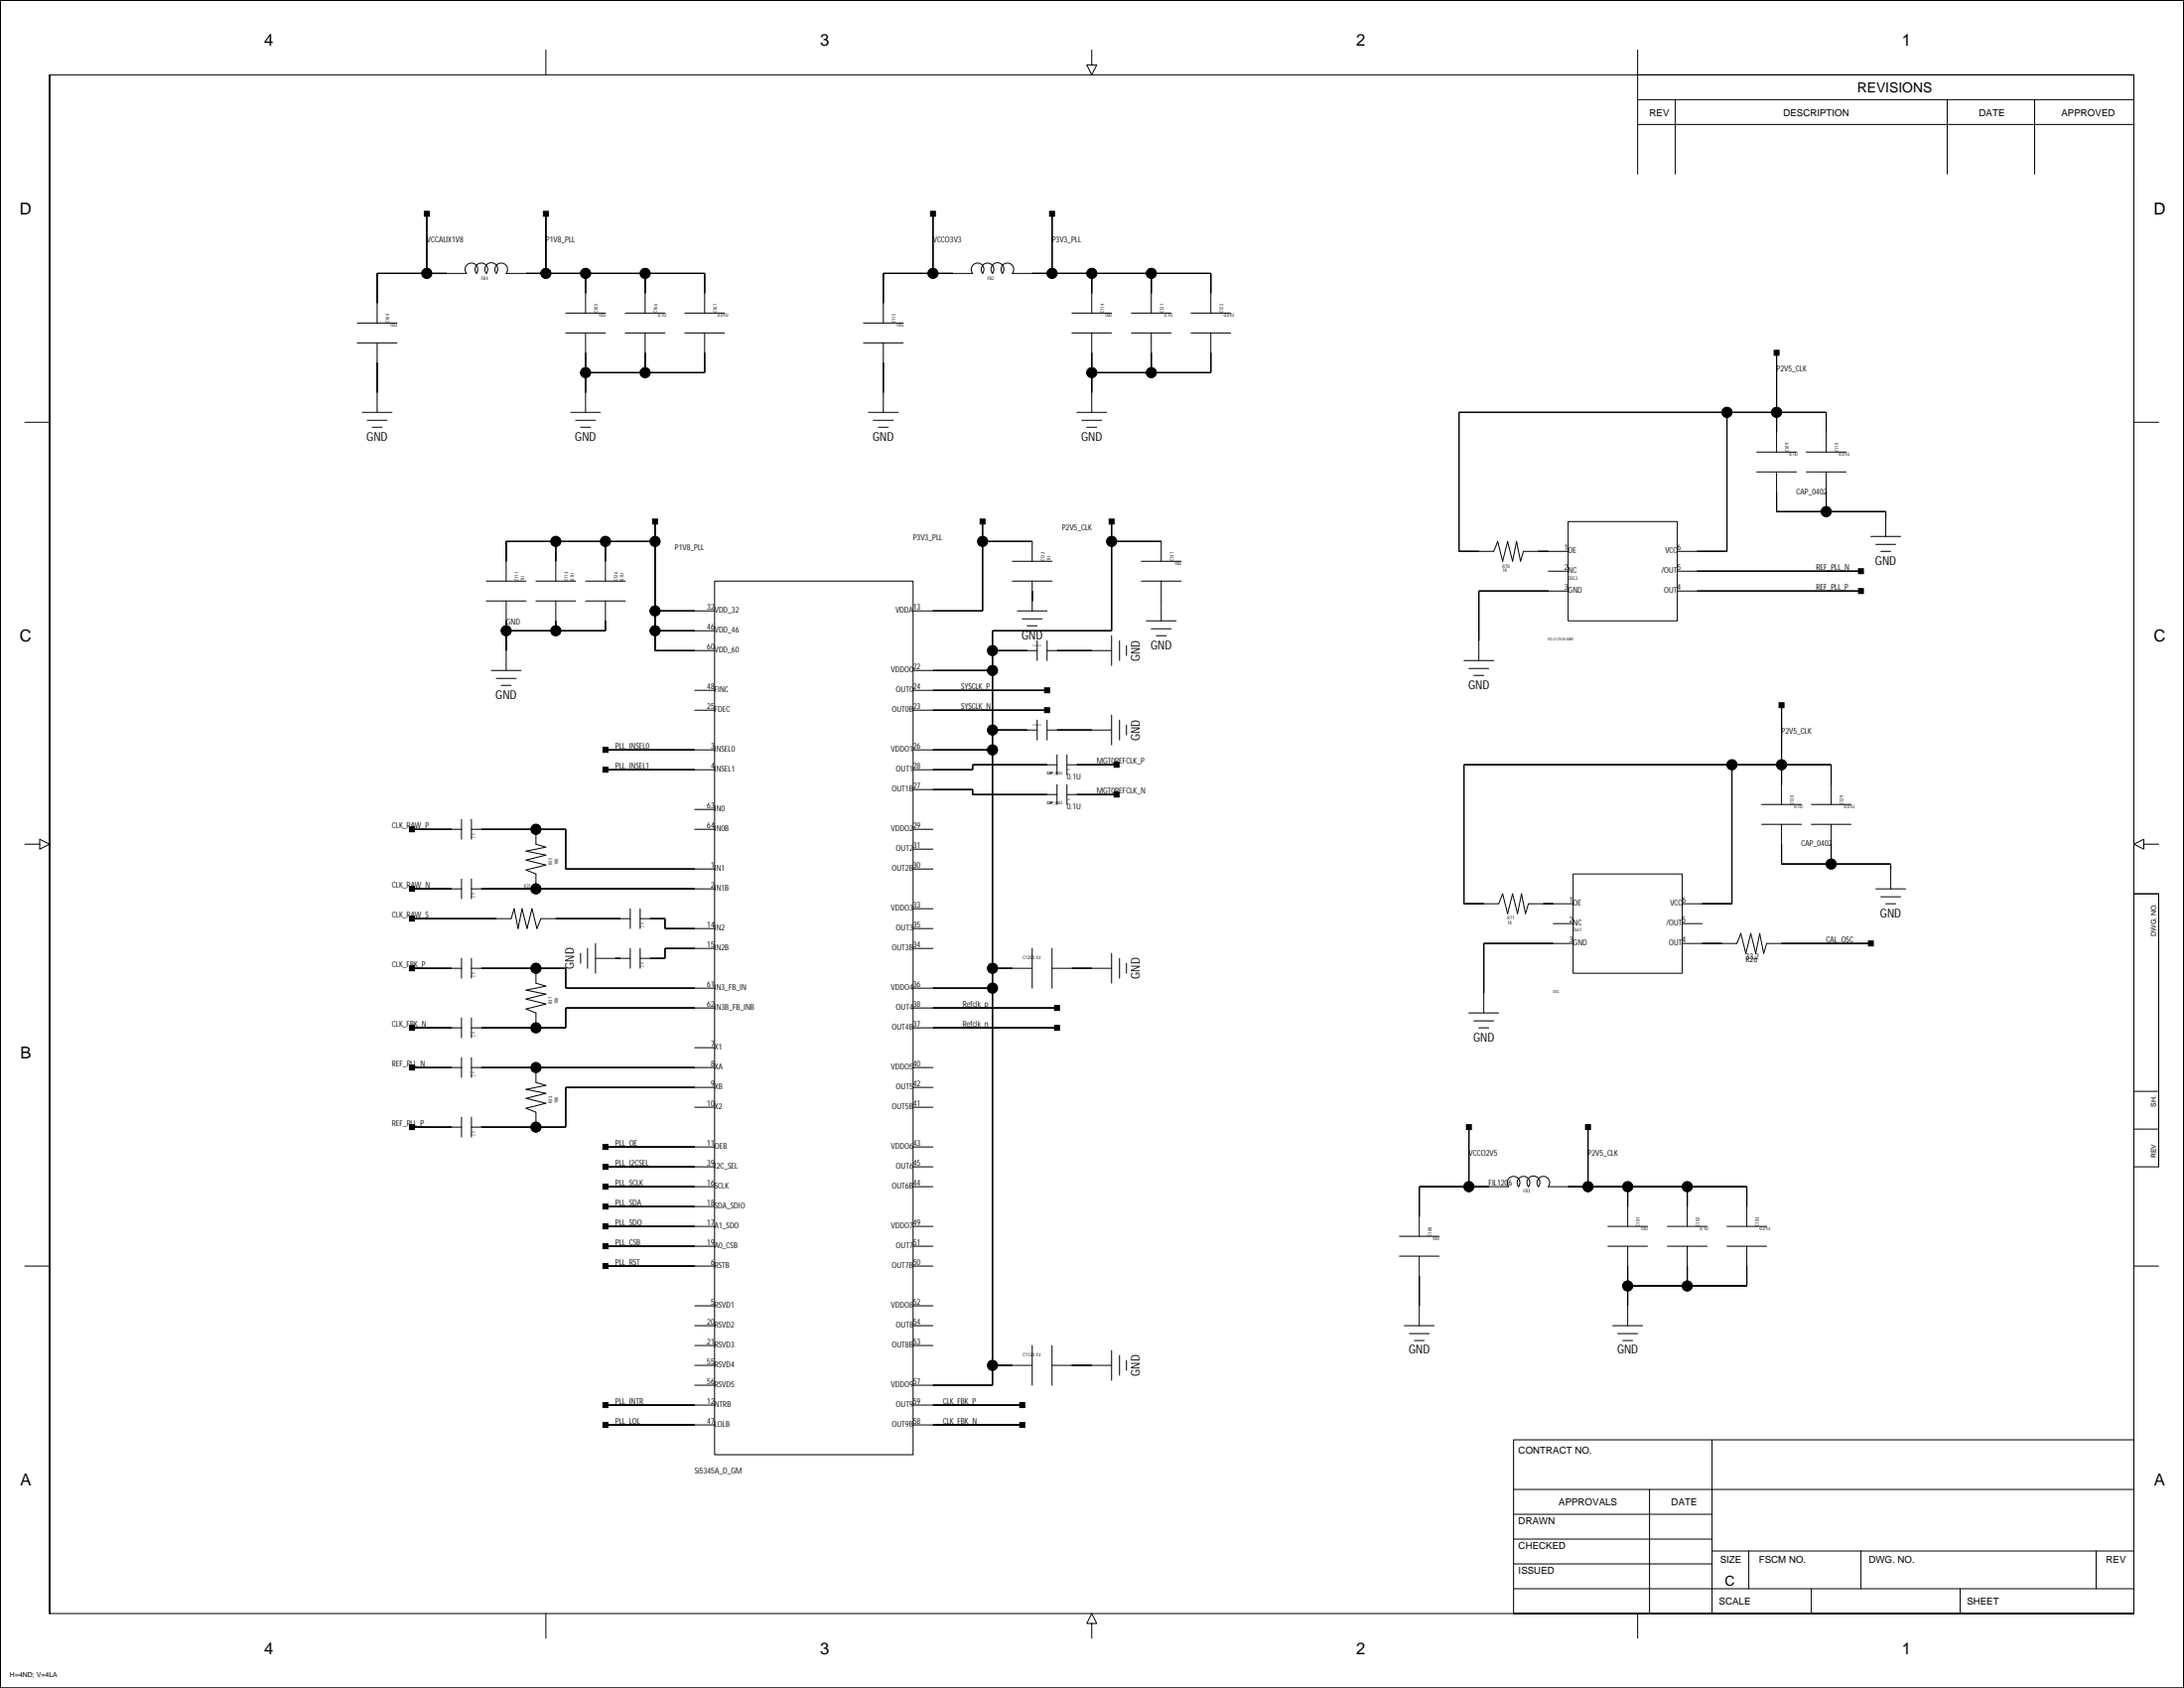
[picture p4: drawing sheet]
<svg xmlns="http://www.w3.org/2000/svg" width="559mm" height="432mm" viewBox="0 0 559 432" stroke-linecap="round" stroke-linejoin="round" font-family="sans-serif">
<g fill="none" stroke="#000" stroke-width=".25">
<path d="M0 .1h558.7v431.7h-558.7zM0 .1v431.7v-431.7h558.7v431.7h-558.7M12.7 19.1v393.7v-393.7h533.3v393.7h-533.3M139.7 12.8v6.3M279.3 12.8v3.8h-1.2l1.2 2.5 1.3-2.5h-1.3M419 19.1h127v25.4M419 12.8v31.7M419 31.8h127M419 25.5h127M428.7 25.5v19M498.2 25.5v19M520.6 25.5v19"/>
<path d="M109.2 54.7v15.2M139.7 54.7v15.2M238.7 54.7v15.2M269.2 54.7v15.2M121.9 69.9a1.63 1.63 0 0 0-.2-2.2 1.63 1.63 0 0 0-2.2 0 1.63 1.63 0 0 0-.1 2.2h-22.9v12.7M121.9 69.9a1.63 1.63 0 0 1 .2-2.2 1.63 1.63 0 0 1 2.2 0 1.63 1.63 0 0 1 .1 2.2M124.4 69.9a1.66 1.66 0 0 1 .2-2.2 1.66 1.66 0 0 1 2.3 0 1.66 1.66 0 0 1 .1 2.2 1.63 1.63 0 0 1 .1-2.2 1.63 1.63 0 0 1 2.2 0 1.63 1.63 0 0 1 .2 2.2M129.5 69.9h50.8v10.2M149.8 69.9v10.2M165.1 69.9v10.2M279.3 69.9v10.2M294.6 69.9v10.2"/>
<path d="M91.4 87.7h10.2M91.4 82.6h10.2M96.5 87.7v17.8M144.7 85.2h10.2M144.7 80.1h10.2M149.8 85.2v20.3M160 85.2h10.1M160 80.1h10.1M165.1 85.2v10.1M175.2 85.2h10.2M175.2 80.1h10.2M180.3 85.2v10.1h-30.5"/>
<path d="M220.9 87.7h10.2M220.9 82.6h10.2M226 87.7v17.8M274.3 85.2h10.1M274.3 80.1h10.1M279.3 85.2v20.3M289.5 85.2h10.2M289.5 80.1h10.2M294.6 85.2v10.1M304.7 85.2h10.2M304.7 80.1h10.2M309.8 80.1v-10.2h-50.8a1.63 1.63 0 0 0-.1-2.2 1.63 1.63 0 0 0-2.3 0 1.63 1.63 0 0 0-.1 2.2 1.66 1.66 0 0 0-.2-2.2 1.66 1.66 0 0 0-2.2 0 1.66 1.66 0 0 0-.2 2.2 1.63 1.63 0 0 0-.1-2.2 1.63 1.63 0 0 0-2.2 0 1.63 1.63 0 0 0-.2 2.2 1.63 1.63 0 0 0-.2-2.2 1.63 1.63 0 0 0-2.2 0 1.63 1.63 0 0 0-.1 2.2h-22.9v12.7"/>
<path d="M309.8 85.2v10.1h-30.5M454.6 90.2v25.4M6.3 108h6.4M92.7 105.5h7.6M94 107.5h5M95.2 109.3h2.6M146 105.5h7.6M147.3 107.5h5.1M148.6 109.3h2.5M222.2 105.5h7.6M223.5 107.5h5M224.7 109.3h2.6"/>
<path d="M275.5 105.5h7.6M276.8 107.5h5.1M278.1 109.3h2.5M441.9 105.5v35.5h-12.7M449.5 115.6h10.1M462.2 115.6h10.1M467.3 115.6v-10.1h-94v35.5h8.9l1-2.5 1.3 5.1 1.2-5.1 1.3 5.1 1-5.1 1 5.1 .8-2.6h11.4M546 108h6.3M142.2 138.5v10.2M154.9 138.5v10.2M167.6 133.4v33h15.2M167.6 138.5h-38.1v10.2"/>
<path d="M251.4 133.4v22.9h-17.8M251.4 138.5h12.7v5.1M284.4 133.4v28h-30.5v192.9h-20.3M284.4 138.5h12.7v5.1M401.2 133.4h28v25.4h-28zM449.5 120.7h10.1M454.6 120.7v10.2h27.9v6.3M462.2 120.7h10.1M467.3 120.7v10.2M478.7 137.2h7.6M480 139.3h5M124.4 153.7h10.2"/>
<path d="M124.4 148.7h10.2M129.5 153.7v17.8M137.1 153.7h10.2M137.1 148.7h10.2M142.2 153.7v7.7M149.8 153.7h10.2M149.8 148.7h10.2M154.9 153.7v7.7h-25.4M167.6 156.3h15.2M182.8 148.7h50.8v223.4h-50.8zM259 148.7h10.2M259 143.6h10.2"/>
<path d="M260.3 156.3h7.6M261.6 158.3h5M264.1 148.7v7.6M292 148.7h10.2M292 143.6h10.2M293.3 158.8h7.6M297.1 153.7h.1M297.1 148.7v10.1M396.1 146.1h5.1M401.2 151.2h-22.8v17.8M429.2 151.2h46.9M429.2 146.1h46.9"/>
<path d="M481.2 141h2.6M125.7 171.5h7.6M127 173.5h5.1M128.2 175.3h2.6M167.6 161.4h15.2M177.8 176.6h5M233.6 176.6h34.3M233.6 171.5h20.3M253.9 166.4h11.5M262.8 160.1h2.6M265.4 163.9v5.1M267.9 166.4h16.5"/>
<path d="M267.9 163.9v5.1M284.4 162.6v7.6M286.4 163.9v5.1M288.2 165.2v2.5M294.6 160.8h5.1M295.8 162.6h2.6M374.6 169h7.6M375.8 171h5.1M377.1 172.8h2.5M154.9 191.8h27.9M154.9 196.9h27.9M177.8 181.7h5"/>
<path d="M233.6 181.7h34.3M233.6 191.8h20.3M253.9 186.7h11.5M265.4 184.2v5.1M267.9 186.7h16.5M267.9 184.2v5.1M270.4 195.6h-21.5v1.3h-15.3M270.4 193.1v5.1M273 193.1v5.1M273 195.6h12.7M284.4 182.9v7.7M286.4 184.2v5.1"/>
<path d="M288.2 185.5v2.5M443.1 195.6v35.6h-12.7M455.8 180.4v25.4M6.3 215.9h3.9v1.3l2.5-1.3-2.5-1.2v1.2M105.4 212.1h12.7M118.1 209.6v5.1M120.6 212.1h24.1v10.2h38.1M120.6 209.6v5.1M137.1 212.1h.1M137.1 212.1v3.8l2.6 .8-5.1 1 5.1 1-5.1 1.3 5.1 1.3-5.1 1.3 2.5 1v3.8M177.8 207.1h5M177.8 212.1h5"/>
<path d="M233.6 212.1h5.1M233.6 202h15.3v1.3h21.5M233.6 217.2h5.1M270.4 200.7v5.1M273 203.3h12.7M273 200.7v5.1M450.7 210.9h10.2M450.7 205.8h10.2M455.8 210.9v10.1h28v6.4M463.4 210.9h10.2M463.4 205.8h10.2M468.5 205.8v-10.2h-93.9v35.6h8.9l1-2.6 1.2 5.1 1.3-5.1 1.3 5.1 1-5.1 1 5.1 .8-2.5h11.4"/>
<path d="M468.5 210.9v10.1M548.5 215.9v1.3l-2.5-1.3 2.5-1.2v1.2h3.8M105.4 227.4h12.7M105.4 235h25.4l.7-2.5 1.1 5 1-5 1.2 5 1.3-5 1.3 5 1-2.5h22.9M118.1 224.8v5.1M120.6 227.4h62.2M120.6 224.8v5.1M137.1 227.4h.1M161.3 232.5v5M163.8 235h6.3v2.5h12.7M163.8 232.5v5M233.6 222.3h5.1"/>
<path d="M233.6 237.5h5.1M233.6 232.5h5.1M397.4 236.3h5.1M402.5 223.6h27.9v25.4h-27.9zM430.4 236.3h5.1M480 227.4h7.6M481.2 229.4h5.1M482.5 231.2h2.5M546 228.6h6.3v69.9h-6.3zM546 228.6h6.3M105.4 247.7h12.7M118.1 245.2v5"/>
<path d="M120.6 247.7h24.1v5.1h38.1M120.6 245.2v5M137.1 247.7h.1M137.1 247.7v3.8l2.6 .8-5.1 1 5.1 1-5.1 1.3 5.1 1.2-5.1 1.3 2.5 1v3.8M148.6 243.9v2.5M150.3 242.6v5.1M152.4 245.2h8.9M152.4 241.3v7.7M161.3 242.6v5.1M163.8 242.6v5.1M182.8 242.6h-12.7v2.6h-6.3M182.8 257.8h-38.1v5.1h-24.1"/>
<path d="M233.6 242.6h5.1M233.6 252.8h20.3M233.6 257.8h36.8M253.9 247.7h10.2M264.1 242.6v10.2M269.2 247.7h15.2M269.2 242.6v10.2M284.4 243.9v7.6M286.4 245.2v5M288.2 246.4v2.6M375.8 259.1h7.7M402.5 241.3h-22.9v17.8"/>
<path d="M430.4 241.3h14l1-2.5 1.3 5.1 1.3-5.1 1.2 5.1 1-5.1 1.1 5.1 .7-2.6h26.7M105.4 273.1h12.7M105.4 262.9h12.7M118.1 260.4v5.1M118.1 270.5v5.1M120.6 273.1h62.2M120.6 260.4v5.1M120.6 270.5v5.1M137.1 262.9h.1M137.1 273.1h.1M137.1 273.1v3.8l2.6 .8-5.1 1 5.1 1-5.1 1.3 5.1 1.2-5.1 1.3 2.5 1v3.8M177.8 268h5"/>
<path d="M182.8 278.2h-38.1v10.1h-24.1M233.6 273.1h5.1M233.6 278.2h5.1M233.6 262.9h36.8M377.1 261.2h5.1M378.4 262.9h2.5M546 279.2h6.3M105.4 288.3h12.7M118.1 285.8v5.1M120.6 285.8v5.1M137.1 288.3h.1M154.9 298.5h27.9"/>
<path d="M154.9 293.4h27.9M177.8 283.2h5M233.6 298.5h5.1M233.6 283.2h5.1M233.6 293.4h5.1M375.8 288.3v15.3M406.3 288.3v15.3M546 288.8h6.3M154.9 303.6h27.9M154.9 308.6h27.9M154.9 313.7h27.9M154.9 318.8h27.9"/>
<path d="M233.6 303.6h5.1M233.6 313.7h5.1M233.6 318.8h5.1M358.1 316.3h10.1M386 303.6h-22.9v12.7M386 303.6a1.63 1.63 0 0 1 .2-2.2 1.63 1.63 0 0 1 2.2 0 1.63 1.63 0 0 1 .1 2.2 1.63 1.63 0 0 1 .2-2.2 1.63 1.63 0 0 1 2.2 0 1.63 1.63 0 0 1 .2 2.2M391.1 303.6a1.66 1.66 0 0 1 .1-2.3 1.66 1.66 0 0 1 2.3 0 1.66 1.66 0 0 1 .1 2.3M393.6 303.6a1.63 1.63 0 0 1 .2-2.2 1.63 1.63 0 0 1 2.2 0 1.63 1.63 0 0 1 .1 2.2M396.1 303.6h50.8v10.1M411.4 313.7h10.1M411.4 318.8h10.1M416.5 303.6v10.1"/>
<path d="M416.5 318.8v20.3M426.6 313.7h10.2M426.6 318.8h10.2M431.7 303.6v10.1M431.7 318.8v10.2M441.9 313.7h10.1M441.9 318.8h10.1M446.9 318.8v10.2h-30.4M6.3 323.9h6.4M154.9 323.9h27.9M177.8 334h5M177.8 339.1h5"/>
<path d="M233.6 323.9h5.1M233.6 334h5.1M233.6 339.1h5.1M358.1 321.3h10.1M359.3 339.1h7.6M363.1 321.3v17.8M412.7 339.1h7.6M546 323.9h6.3M154.9 359.4h27.9M177.8 344.2h5M177.8 349.3h5M177.8 354.3h5"/>
<path d="M233.6 344.2h5.1M233.6 359.4h28M253.9 349.3h10.2M264.1 344.2v10.1M269.2 349.3h15.2M269.2 344.2v10.1M284.4 345.5v7.6M286.4 346.7v5.1M288.2 348v2.5M360.6 341.1h5.1M361.9 342.9h2.5M413.9 341.1h5.1"/>
<path d="M415.2 342.9h2.5M154.9 364.5h27.9M233.6 364.5h28M438.1 368.3v44.5M387.3 381h158.7M387.3 393.7h50.8M387.3 387.4h50.8M422.1 381v31.8M438.1 396.8h107.9M447.4 396.8v9.6M476.1 396.8v9.6M536.3 396.8v9.6"/>
<path d="M139.7 412.8v6.3M279.3 415.3h-1.2l1.2-2.5 1.3 2.5h-1.3v3.8M387.3 412.8h158.7h-158.7v-44.5h158.7v44.5M387.3 406.4h158.7M387.3 400.1h50.8M419 412.8v6.3M463.4 406.4v6.4M501.5 406.4v6.4"/>
<circle cx="109.2" cy="69.9" r="1.27"/>
<circle cx="139.7" cy="69.9" r="1.27"/>
<circle cx="149.8" cy="69.9" r="1.27"/>
<circle cx="165.1" cy="69.9" r="1.27"/>
<circle cx="238.7" cy="69.9" r="1.27"/>
<circle cx="269.2" cy="69.9" r="1.27"/>
<circle cx="279.3" cy="69.9" r="1.27"/>
<circle cx="294.6" cy="69.9" r="1.27"/>
<circle cx="149.8" cy="95.3" r="1.27"/>
<circle cx="165.1" cy="95.3" r="1.27"/>
<circle cx="279.3" cy="95.3" r="1.27"/>
<circle cx="294.6" cy="95.3" r="1.27"/>
<circle cx="441.9" cy="105.5" r="1.27"/>
<circle cx="454.6" cy="105.5" r="1.27"/>
<circle cx="142.2" cy="138.5" r="1.27"/>
<circle cx="154.9" cy="138.5" r="1.27"/>
<circle cx="167.6" cy="138.5" r="1.27"/>
<circle cx="251.4" cy="138.5" r="1.27"/>
<circle cx="284.4" cy="138.5" r="1.27"/>
<circle cx="467.3" cy="130.9" r="1.27"/>
<circle cx="167.6" cy="156.3" r="1.27"/>
<circle cx="129.5" cy="161.4" r="1.27"/>
<circle cx="142.2" cy="161.4" r="1.27"/>
<circle cx="167.6" cy="161.4" r="1.27"/>
<circle cx="253.9" cy="166.4" r="1.27"/>
<circle cx="253.9" cy="171.5" r="1.27"/>
<circle cx="253.9" cy="191.8" r="1.27"/>
<circle cx="253.9" cy="186.7" r="1.27"/>
<circle cx="443.1" cy="195.6" r="1.27"/>
<circle cx="455.8" cy="195.6" r="1.27"/>
<circle cx="137.1" cy="212.1" r="1.27"/>
<circle cx="137.1" cy="227.4" r="1.27"/>
<circle cx="468.5" cy="221" r="1.27"/>
<circle cx="137.1" cy="247.7" r="1.27"/>
<circle cx="253.9" cy="252.8" r="1.27"/>
<circle cx="253.9" cy="247.7" r="1.27"/>
<circle cx="137.1" cy="273.1" r="1.27"/>
<circle cx="137.1" cy="262.9" r="1.27"/>
<circle cx="137.1" cy="288.3" r="1.27"/>
<circle cx="375.8" cy="303.6" r="1.27"/>
<circle cx="406.3" cy="303.6" r="1.27"/>
<circle cx="416.5" cy="303.6" r="1.27"/>
<circle cx="431.7" cy="303.6" r="1.27"/>
<circle cx="416.5" cy="329" r="1.27"/>
<circle cx="431.7" cy="329" r="1.27"/>
<circle cx="253.9" cy="349.3" r="1.27"/>
</g>
<g fill="#000" stroke="#000" stroke-width=".25">
<path d="M108.6 54.1h1.2v1.2h-1.2z" fill-rule="evenodd"/>
<path d="M109.2 54.7v15.2z" fill-rule="evenodd"/>
<path d="M139 54.1h1.3v1.2h-1.3z" fill-rule="evenodd"/>
<path d="M139.7 54.7v15.2z" fill-rule="evenodd"/>
<path d="M238.1 54.1h1.2v1.2h-1.2z" fill-rule="evenodd"/>
<path d="M238.7 54.7v15.2z" fill-rule="evenodd"/>
<path d="M268.5 54.1h1.3v1.2h-1.3z" fill-rule="evenodd"/>
<path d="M269.2 54.7v15.2z" fill-rule="evenodd"/>
<path d="M96.5 69.9v7.7z" fill-rule="evenodd"/>
<path d="M96.5 69.9h12.7z" fill-rule="evenodd"/>
<path d="M109.2 69.9h5.1z" fill-rule="evenodd"/>
<path d="M134.6 69.9h5.1z" fill-rule="evenodd"/>
<path d="M139.7 69.9h10.1z" fill-rule="evenodd"/>
<path d="M149.8 69.9v5.1z" fill-rule="evenodd"/>
<path d="M165.1 69.9v5.1z" fill-rule="evenodd"/>
<path d="M149.8 69.9h15.3z" fill-rule="evenodd"/>
<path d="M180.3 69.9v5.1z" fill-rule="evenodd"/>
<path d="M165.1 69.9h15.2z" fill-rule="evenodd"/>
<path d="M226 69.9v7.7z" fill-rule="evenodd"/>
<path d="M226 69.9h12.7z" fill-rule="evenodd"/>
<path d="M238.7 69.9h5.1z" fill-rule="evenodd"/>
<path d="M264.1 69.9h5.1z" fill-rule="evenodd"/>
<path d="M279.3 69.9v5.1z" fill-rule="evenodd"/>
<path d="M269.2 69.9h10.1z" fill-rule="evenodd"/>
<path d="M279.3 69.9h15.3z" fill-rule="evenodd"/>
<path d="M294.6 69.9v5.1z" fill-rule="evenodd"/>
<path d="M309.8 69.9v5.1z" fill-rule="evenodd"/>
<path d="M294.6 69.9h15.2z" fill-rule="evenodd"/>
<path d="M96.5 92.8v7.6z" fill-rule="evenodd"/>
<path d="M149.8 90.2v5.1z" fill-rule="evenodd"/>
<path d="M149.8 95.3v5.1z" fill-rule="evenodd"/>
<path d="M165.1 90.2v5.1z" fill-rule="evenodd"/>
<path d="M149.8 95.3h15.3z" fill-rule="evenodd"/>
<path d="M180.3 90.2v5.1z" fill-rule="evenodd"/>
<path d="M165.1 95.3h15.2z" fill-rule="evenodd"/>
<path d="M226 92.8v7.6z" fill-rule="evenodd"/>
<path d="M279.3 95.3v5.1z" fill-rule="evenodd"/>
<path d="M279.3 90.2v5.1z" fill-rule="evenodd"/>
<path d="M294.6 90.2v5.1z" fill-rule="evenodd"/>
<path d="M279.3 95.3h15.3z" fill-rule="evenodd"/>
<path d="M294.6 95.3h15.2z" fill-rule="evenodd"/>
<path d="M309.8 90.2v5.1z" fill-rule="evenodd"/>
<path d="M453.9 89.6h1.3v1.3h-1.3z" fill-rule="evenodd"/>
<path d="M454.6 90.2v15.3z" fill-rule="evenodd"/>
<path d="M373.3 105.5v35.5z" fill-rule="evenodd"/>
<path d="M373.3 105.5h68.6z" fill-rule="evenodd"/>
<path d="M441.9 105.5v35.5z" fill-rule="evenodd"/>
<path d="M441.9 105.5h12.7z" fill-rule="evenodd"/>
<path d="M454.6 105.5v5.1z" fill-rule="evenodd"/>
<path d="M467.3 105.5v5.1z" fill-rule="evenodd"/>
<path d="M454.6 105.5h12.7z" fill-rule="evenodd"/>
<path d="M129.5 138.5v5.1z" fill-rule="evenodd"/>
<path d="M129.5 138.5h12.7z" fill-rule="evenodd"/>
<path d="M142.2 138.5v5.1z" fill-rule="evenodd"/>
<path d="M154.9 138.5v5.1z" fill-rule="evenodd"/>
<path d="M142.2 138.5h12.7z" fill-rule="evenodd"/>
<path d="M167 132.8h1.2v1.3h-1.2z" fill-rule="evenodd"/>
<path d="M167.6 138.5v17.8z" fill-rule="evenodd"/>
<path d="M167.6 133.4v5.1z" fill-rule="evenodd"/>
<path d="M154.9 138.5h12.7z" fill-rule="evenodd"/>
<path d="M250.8 132.8h1.2v1.3h-1.2z" fill-rule="evenodd"/>
<path d="M251.4 138.5v17.8z" fill-rule="evenodd"/>
<path d="M251.4 133.4v5.1z" fill-rule="evenodd"/>
<path d="M251.4 138.5h12.7z" fill-rule="evenodd"/>
<path d="M283.8 132.8h1.3v1.3h-1.3z" fill-rule="evenodd"/>
<path d="M284.4 138.5v22.9z" fill-rule="evenodd"/>
<path d="M284.4 133.4v5.1z" fill-rule="evenodd"/>
<path d="M284.4 138.5h12.7z" fill-rule="evenodd"/>
<path d="M454.6 125.8v5.1z" fill-rule="evenodd"/>
<path d="M467.3 125.8v5.1z" fill-rule="evenodd"/>
<path d="M454.6 130.9h12.7z" fill-rule="evenodd"/>
<path d="M482.5 130.9v1.2z" fill-rule="evenodd"/>
<path d="M467.3 130.9h15.2z" fill-rule="evenodd"/>
<path d="M129.5 158.8v2.6z" fill-rule="evenodd"/>
<path d="M142.2 158.8v2.6z" fill-rule="evenodd"/>
<path d="M154.9 158.8v2.6z" fill-rule="evenodd"/>
<path d="M167.6 156.3v5.1z" fill-rule="evenodd"/>
<path d="M167.6 156.3h10.2z" fill-rule="evenodd"/>
<path d="M238.7 156.3h12.7z" fill-rule="evenodd"/>
<path d="M264.1 151.2v2.5z" fill-rule="evenodd"/>
<path d="M378.4 151.2v12.7z" fill-rule="evenodd"/>
<path d="M373.3 141h5.1z" fill-rule="evenodd"/>
<path d="M393.6 141h2.5z" fill-rule="evenodd"/>
<path d="M378.4 151.2h17.7z" fill-rule="evenodd"/>
<path d="M434.2 141h7.7z" fill-rule="evenodd"/>
<path d="M475.5 150.6h1.3v1.2h-1.3z" fill-rule="evenodd"/>
<path d="M475.5 145.5h1.3v1.2h-1.3z" fill-rule="evenodd"/>
<path d="M434.2 151.2h41.9z" fill-rule="evenodd"/>
<path d="M434.2 146.1h41.9z" fill-rule="evenodd"/>
<path d="M129.5 161.4v5z" fill-rule="evenodd"/>
<path d="M129.5 161.4h12.7z" fill-rule="evenodd"/>
<path d="M142.2 161.4h12.7z" fill-rule="evenodd"/>
<path d="M167.6 161.4v5z" fill-rule="evenodd"/>
<path d="M167.6 166.4h10.2z" fill-rule="evenodd"/>
<path d="M167.6 161.4h10.2z" fill-rule="evenodd"/>
<path d="M238.7 171.5h15.2z" fill-rule="evenodd"/>
<path d="M253.9 171.5v15.2z" fill-rule="evenodd"/>
<path d="M253.9 166.4v5.1z" fill-rule="evenodd"/>
<path d="M253.9 161.4v5z" fill-rule="evenodd"/>
<path d="M253.9 166.4h8.9z" fill-rule="evenodd"/>
<path d="M267.3 176h1.2v1.2h-1.2z" fill-rule="evenodd"/>
<path d="M238.7 176.6h29.2z" fill-rule="evenodd"/>
<path d="M270.4 166.4h8.9z" fill-rule="evenodd"/>
<path d="M253.9 161.4h30.5z" fill-rule="evenodd"/>
<path d="M154.3 191.2h1.2v1.3h-1.2z" fill-rule="evenodd"/>
<path d="M154.3 196.3h1.2v1.2h-1.2z" fill-rule="evenodd"/>
<path d="M154.9 191.8h22.9z" fill-rule="evenodd"/>
<path d="M154.9 196.9h22.9z" fill-rule="evenodd"/>
<path d="M238.7 196.9h10.2z" fill-rule="evenodd"/>
<path d="M248.9 195.6v1.3z" fill-rule="evenodd"/>
<path d="M253.9 191.8v55.9z" fill-rule="evenodd"/>
<path d="M238.7 191.8h15.2z" fill-rule="evenodd"/>
<path d="M253.9 186.7v5.1z" fill-rule="evenodd"/>
<path d="M253.9 186.7h8.9z" fill-rule="evenodd"/>
<path d="M267.3 181h1.2v1.3h-1.2z" fill-rule="evenodd"/>
<path d="M238.7 181.7h29.2z" fill-rule="evenodd"/>
<path d="M248.9 195.6h19z" fill-rule="evenodd"/>
<path d="M270.4 186.7h8.9z" fill-rule="evenodd"/>
<path d="M285.1 195h1.2v1.3h-1.2z" fill-rule="evenodd"/>
<path d="M275.5 195.6h10.2z" fill-rule="evenodd"/>
<path d="M374.6 195.6v35.6z" fill-rule="evenodd"/>
<path d="M374.6 195.6h68.5z" fill-rule="evenodd"/>
<path d="M443.1 195.6v35.6z" fill-rule="evenodd"/>
<path d="M455.2 179.8h1.3v1.2h-1.3z" fill-rule="evenodd"/>
<path d="M443.1 195.6h12.7z" fill-rule="evenodd"/>
<path d="M455.8 195.6v5.1z" fill-rule="evenodd"/>
<path d="M455.8 180.4v15.2z" fill-rule="evenodd"/>
<path d="M468.5 195.6v5.1z" fill-rule="evenodd"/>
<path d="M455.8 195.6h12.7z" fill-rule="evenodd"/>
<path d="M104.8 211.5h1.2v1.3h-1.2z" fill-rule="evenodd"/>
<path d="M105.4 212.1h10.1z" fill-rule="evenodd"/>
<path d="M123.2 212.1h13.9z" fill-rule="evenodd"/>
<path d="M137.1 212.1h7.6z" fill-rule="evenodd"/>
<path d="M144.7 212.1v10.2z" fill-rule="evenodd"/>
<path d="M238.7 202h10.2z" fill-rule="evenodd"/>
<path d="M248.9 202v1.3z" fill-rule="evenodd"/>
<path d="M248.9 203.3h19z" fill-rule="evenodd"/>
<path d="M285.1 202.6h1.2v1.3h-1.2z" fill-rule="evenodd"/>
<path d="M275.5 203.3h10.2z" fill-rule="evenodd"/>
<path d="M455.8 215.9v5.1z" fill-rule="evenodd"/>
<path d="M468.5 215.9v5.1z" fill-rule="evenodd"/>
<path d="M104.8 226.7h1.2v1.3h-1.2z" fill-rule="evenodd"/>
<path d="M104.8 234.4h1.2v1.2h-1.2z" fill-rule="evenodd"/>
<path d="M105.4 227.4h10.1z" fill-rule="evenodd"/>
<path d="M105.4 235h21.6z" fill-rule="evenodd"/>
<path d="M123.2 227.4h13.9z" fill-rule="evenodd"/>
<path d="M142.2 235h16.5z" fill-rule="evenodd"/>
<path d="M170.1 235v2.5z" fill-rule="evenodd"/>
<path d="M166.3 235h3.8z" fill-rule="evenodd"/>
<path d="M144.7 222.3h33.1z" fill-rule="evenodd"/>
<path d="M137.1 227.4h40.7z" fill-rule="evenodd"/>
<path d="M170.1 237.5h7.7z" fill-rule="evenodd"/>
<path d="M374.6 231.2h5z" fill-rule="evenodd"/>
<path d="M394.9 231.2h2.5z" fill-rule="evenodd"/>
<path d="M435.5 231.2h7.6z" fill-rule="evenodd"/>
<path d="M455.8 221h12.7z" fill-rule="evenodd"/>
<path d="M483.8 221v1.3z" fill-rule="evenodd"/>
<path d="M468.5 221h15.3z" fill-rule="evenodd"/>
<path d="M104.8 247.1h1.2v1.2h-1.2z" fill-rule="evenodd"/>
<path d="M105.4 247.7h10.1z" fill-rule="evenodd"/>
<path d="M123.2 247.7h13.9z" fill-rule="evenodd"/>
<path d="M144.7 247.7v5.1z" fill-rule="evenodd"/>
<path d="M137.1 247.7h7.6z" fill-rule="evenodd"/>
<path d="M144.7 257.8v5.1z" fill-rule="evenodd"/>
<path d="M157.4 245.2h1.3z" fill-rule="evenodd"/>
<path d="M166.3 245.2h3.8z" fill-rule="evenodd"/>
<path d="M170.1 242.6v2.6z" fill-rule="evenodd"/>
<path d="M144.7 252.8h33.1z" fill-rule="evenodd"/>
<path d="M144.7 257.8h33.1z" fill-rule="evenodd"/>
<path d="M170.1 242.6h7.7z" fill-rule="evenodd"/>
<path d="M238.7 252.8h15.2z" fill-rule="evenodd"/>
<path d="M253.9 247.7v5.1z" fill-rule="evenodd"/>
<path d="M253.9 252.8v96.5z" fill-rule="evenodd"/>
<path d="M253.9 247.7h5.1z" fill-rule="evenodd"/>
<path d="M269.8 257.2h1.3v1.3h-1.3z" fill-rule="evenodd"/>
<path d="M238.7 257.8h31.7z" fill-rule="evenodd"/>
<path d="M274.3 247.7h5z" fill-rule="evenodd"/>
<path d="M379.6 241.3v12.7z" fill-rule="evenodd"/>
<path d="M379.6 241.3h17.8z" fill-rule="evenodd"/>
<path d="M435.5 241.3h5.1z" fill-rule="evenodd"/>
<path d="M478 240.7h1.3v1.3h-1.3z" fill-rule="evenodd"/>
<path d="M455.8 241.3h22.9z" fill-rule="evenodd"/>
<path d="M104.8 262.3h1.2v1.3h-1.2z" fill-rule="evenodd"/>
<path d="M104.8 272.5h1.2v1.2h-1.2z" fill-rule="evenodd"/>
<path d="M105.4 262.9h10.1z" fill-rule="evenodd"/>
<path d="M105.4 273.1h10.1z" fill-rule="evenodd"/>
<path d="M123.2 262.9h13.9z" fill-rule="evenodd"/>
<path d="M123.2 273.1h13.9z" fill-rule="evenodd"/>
<path d="M137.1 262.9h7.6z" fill-rule="evenodd"/>
<path d="M144.7 278.2v10.1z" fill-rule="evenodd"/>
<path d="M144.7 278.2h33.1z" fill-rule="evenodd"/>
<path d="M137.1 273.1h40.7z" fill-rule="evenodd"/>
<path d="M269.8 262.3h1.3v1.3h-1.3z" fill-rule="evenodd"/>
<path d="M238.7 262.9h31.7z" fill-rule="evenodd"/>
<path d="M104.8 287.7h1.2v1.3h-1.2z" fill-rule="evenodd"/>
<path d="M105.4 288.3h10.1z" fill-rule="evenodd"/>
<path d="M123.2 288.3h13.9z" fill-rule="evenodd"/>
<path d="M137.1 288.3h7.6z" fill-rule="evenodd"/>
<path d="M154.3 292.8h1.2v1.2h-1.2z" fill-rule="evenodd"/>
<path d="M154.3 297.8h1.2v1.3h-1.2z" fill-rule="evenodd"/>
<path d="M154.9 293.4h22.9z" fill-rule="evenodd"/>
<path d="M154.9 298.5h22.9z" fill-rule="evenodd"/>
<path d="M375.2 287.7h1.3v1.3h-1.3z" fill-rule="evenodd"/>
<path d="M375.8 288.3v15.3z" fill-rule="evenodd"/>
<path d="M405.7 287.7h1.2v1.3h-1.2z" fill-rule="evenodd"/>
<path d="M406.3 288.3v15.3z" fill-rule="evenodd"/>
<path d="M154.3 302.9h1.2v1.3h-1.2z" fill-rule="evenodd"/>
<path d="M154.3 308h1.2v1.3h-1.2z" fill-rule="evenodd"/>
<path d="M154.3 313.1h1.2v1.3h-1.2z" fill-rule="evenodd"/>
<path d="M154.3 318.2h1.2v1.2h-1.2z" fill-rule="evenodd"/>
<path d="M154.9 303.6h22.9z" fill-rule="evenodd"/>
<path d="M154.9 308.6h22.9z" fill-rule="evenodd"/>
<path d="M154.9 313.7h22.9z" fill-rule="evenodd"/>
<path d="M154.9 318.8h22.9z" fill-rule="evenodd"/>
<path d="M363.1 303.6v7.6z" fill-rule="evenodd"/>
<path d="M363.1 303.6h12.7z" fill-rule="evenodd"/>
<path d="M375.8 303.6h5.1z" fill-rule="evenodd"/>
<path d="M401.2 303.6h5.1z" fill-rule="evenodd"/>
<path d="M406.3 303.6h10.2z" fill-rule="evenodd"/>
<path d="M416.5 303.6v5z" fill-rule="evenodd"/>
<path d="M431.7 303.6v5z" fill-rule="evenodd"/>
<path d="M416.5 303.6h15.2z" fill-rule="evenodd"/>
<path d="M446.9 303.6v5z" fill-rule="evenodd"/>
<path d="M431.7 303.6h15.2z" fill-rule="evenodd"/>
<path d="M154.3 323.2h1.2v1.3h-1.2z" fill-rule="evenodd"/>
<path d="M154.9 323.9h22.9z" fill-rule="evenodd"/>
<path d="M363.1 326.4v7.6z" fill-rule="evenodd"/>
<path d="M416.5 323.9v5.1z" fill-rule="evenodd"/>
<path d="M416.5 329v5z" fill-rule="evenodd"/>
<path d="M416.5 329h15.2z" fill-rule="evenodd"/>
<path d="M431.7 323.9v5.1z" fill-rule="evenodd"/>
<path d="M431.7 329h15.2z" fill-rule="evenodd"/>
<path d="M446.9 323.9v5.1z" fill-rule="evenodd"/>
<path d="M154.9 359.4h22.9z" fill-rule="evenodd"/>
<path d="M238.7 354.3h15.2z" fill-rule="evenodd"/>
<path d="M253.9 349.3v5z" fill-rule="evenodd"/>
<path d="M253.9 349.3h5.1z" fill-rule="evenodd"/>
<path d="M238.7 359.4h22.9z" fill-rule="evenodd"/>
<path d="M274.3 349.3h5z" fill-rule="evenodd"/>
<path d="M154.3 358.8h1.2v1.3h-1.2z" fill-rule="evenodd"/>
<path d="M154.3 363.9h1.2v1.2h-1.2z" fill-rule="evenodd"/>
<path d="M154.9 364.5h22.9z" fill-rule="evenodd"/>
<path d="M260.9 363.9h1.3v1.2h-1.3z" fill-rule="evenodd"/>
<path d="M260.9 358.8h1.3v1.3h-1.3z" fill-rule="evenodd"/>
<path d="M238.7 364.5h22.9z" fill-rule="evenodd"/>
<circle cx="109.2" cy="69.9" r="1.27"/>
<circle cx="139.7" cy="69.9" r="1.27"/>
<circle cx="149.8" cy="69.9" r="1.27"/>
<circle cx="165.1" cy="69.9" r="1.27"/>
<circle cx="238.7" cy="69.9" r="1.27"/>
<circle cx="269.2" cy="69.9" r="1.27"/>
<circle cx="279.3" cy="69.9" r="1.27"/>
<circle cx="294.6" cy="69.9" r="1.27"/>
<circle cx="149.8" cy="95.3" r="1.27"/>
<circle cx="165.1" cy="95.3" r="1.27"/>
<circle cx="279.3" cy="95.3" r="1.27"/>
<circle cx="294.6" cy="95.3" r="1.27"/>
<circle cx="441.9" cy="105.5" r="1.27"/>
<circle cx="454.6" cy="105.5" r="1.27"/>
<circle cx="142.2" cy="138.5" r="1.27"/>
<circle cx="154.9" cy="138.5" r="1.27"/>
<circle cx="167.6" cy="138.5" r="1.27"/>
<circle cx="251.4" cy="138.5" r="1.27"/>
<circle cx="284.4" cy="138.5" r="1.27"/>
<circle cx="467.3" cy="130.9" r="1.27"/>
<circle cx="167.6" cy="156.3" r="1.27"/>
<circle cx="129.5" cy="161.4" r="1.27"/>
<circle cx="142.2" cy="161.4" r="1.27"/>
<circle cx="167.6" cy="161.4" r="1.27"/>
<circle cx="253.9" cy="166.4" r="1.27"/>
<circle cx="253.9" cy="171.5" r="1.27"/>
<circle cx="253.9" cy="191.8" r="1.27"/>
<circle cx="253.9" cy="186.7" r="1.27"/>
<circle cx="443.1" cy="195.6" r="1.27"/>
<circle cx="455.8" cy="195.6" r="1.27"/>
<circle cx="137.1" cy="212.1" r="1.27"/>
<circle cx="137.1" cy="227.4" r="1.27"/>
<circle cx="468.5" cy="221" r="1.27"/>
<circle cx="137.1" cy="247.7" r="1.27"/>
<circle cx="253.9" cy="252.8" r="1.27"/>
<circle cx="253.9" cy="247.7" r="1.27"/>
<circle cx="137.1" cy="273.1" r="1.27"/>
<circle cx="137.1" cy="262.9" r="1.27"/>
<circle cx="137.1" cy="288.3" r="1.27"/>
<circle cx="375.8" cy="303.6" r="1.27"/>
<circle cx="406.3" cy="303.6" r="1.27"/>
<circle cx="416.5" cy="303.6" r="1.27"/>
<circle cx="431.7" cy="303.6" r="1.27"/>
<circle cx="416.5" cy="329" r="1.27"/>
<circle cx="431.7" cy="329" r="1.27"/>
<circle cx="253.9" cy="349.3" r="1.27"/>
</g>
<g font-size="4.2">
<text x="67.6" y="11.8">4</text>
<text x="209.8" y="11.8">3</text>
<text x="347" y="11.8">2</text>
<text x="486.6" y="11.8">1</text>
<text x="5.1" y="54.9">D</text>
<text x="551" y="54.9">D</text>
<text x="5.1" y="164.1">C</text>
<text x="551" y="164.1">C</text>
<text x="5.2" y="270.8">B</text>
<text x="5.2" y="380">A</text>
<text x="551.2" y="380">A</text>
<text x="67.6" y="423.2">4</text>
<text x="209.8" y="423.2">3</text>
<text x="347" y="423.2">2</text>
<text x="486.6" y="423.2">1</text>
</g>
<g font-size="3.5">
<text x="475.2" y="23.7">REVISIONS</text>
<text x="441.4" y="405.5">C</text>
</g>
<g font-size="3.1">
<text x="93.8" y="112.7">GND</text>
<text x="147.1" y="112.7">GND</text>
<text x="223.3" y="112.7">GND</text>
<text x="276.6" y="112.7">GND</text>
<text x="479.8" y="144.4">GND</text>
<text x="261.4" y="163.5">GND</text>
<text x="294.4" y="166">GND</text>
<text x="291.6" y="169.1" transform="rotate(-90 291.6 169.1)">GND</text>
<text x="126.8" y="178.7">GND</text>
<text x="375.7" y="176.2">GND</text>
<text x="291.6" y="189.4" transform="rotate(-90 291.6 189.4)">GND</text>
<text x="481.1" y="234.6">GND</text>
<text x="146.9" y="247.8" transform="rotate(-90 146.9 247.8)">GND</text>
<text x="291.6" y="250.4" transform="rotate(-90 291.6 250.4)">GND</text>
<text x="377" y="266.3">GND</text>
<text x="360.4" y="346.3">GND</text>
<text x="413.8" y="346.3">GND</text>
<text x="291.6" y="352" transform="rotate(-90 291.6 352)">GND</text>
</g>
<g font-size="2.5">
<text x="422.1" y="29.7">REV</text>
<text x="456.3" y="29.7">DESCRIPTION</text>
<text x="506.4" y="29.7">DATE</text>
<text x="527.4" y="29.7">APPROVED</text>
<text x="388.5" y="371.7">CONTRACT NO.</text>
<text x="388.5" y="389.8">DRAWN</text>
<text x="398.8" y="384.9">APPROVALS</text>
<text x="427.6" y="384.9">DATE</text>
<text x="388.5" y="396.1">CHECKED</text>
<text x="440.1" y="399.7">SIZE</text>
<text x="450" y="399.7">FSCM NO.</text>
<text x="478.1" y="399.7">DWG. NO.</text>
<text x="538.9" y="399.7">REV</text>
<text x="388.5" y="402.5">ISSUED</text>
<text x="439.8" y="410.3">SCALE</text>
<text x="503.3" y="410.3">SHEET</text>
</g>
<g font-size="2.1">
<text x="109.2" y="62">VCCAUX1V8</text>
<text x="139.7" y="62">P1V8_PLL</text>
<text x="238.7" y="62">VCCO3V3</text>
<text x="269.2" y="62">P3V3_PLL</text>
<text x="454.6" y="95">P2V5_CLK</text>
<text x="459.6" y="126.4">CAP_0402</text>
<text x="271.7" y="135.6">P2V5_CLK</text>
<text x="172.7" y="140.7">P1V8_PLL</text>
<text x="233.6" y="138.2">P3V3_PLL</text>
<text x="400.3" y="140.7">1</text>
<text x="401.2" y="141.6">OE</text>
<text x="426.1" y="141.6">VCC</text>
<text x="429.2" y="140.7">6</text>
<text x="400.3" y="145.8">2</text>
<text x="401.2" y="146.7">NC</text>
<text x="425" y="146.7">/OUT</text>
<text x="429.2" y="145.8">5</text>
<text x="464.7" y="145.8">REF_PLL_N</text>
<text x="180.9" y="156">32</text>
<text x="233.6" y="156">13</text>
<text x="400.3" y="150.9">3</text>
<text x="401.2" y="151.8">GND</text>
<text x="425.8" y="151.8">OUT</text>
<text x="429.2" y="150.9">4</text>
<text x="464.7" y="150.9">REF_PLL_P</text>
<text x="129.5" y="159.8">GND</text>
<text x="180.9" y="161">46</text>
<text x="182.8" y="156.8">VDD_32</text>
<text x="182.8" y="161.9">VDD_46</text>
<text x="229.1" y="156.8">VDDA</text>
<text x="180.9" y="166.1">60</text>
<text x="182.8" y="167">VDD_60</text>
<text x="228" y="172.1">VDDO0</text>
<text x="233.6" y="171.2">22</text>
<text x="180.9" y="176.3">48</text>
<text x="182.8" y="177.2">FINC</text>
<text x="229.3" y="177.2">OUT0</text>
<text x="233.6" y="176.3">24</text>
<text x="245.9" y="176.3">SYSCLK_P</text>
<text x="180.9" y="181.3">25</text>
<text x="182.8" y="182.2">FDEC</text>
<text x="228.2" y="182.2">OUT0B</text>
<text x="233.6" y="181.3">23</text>
<text x="245.9" y="181.3">SYSCLK_N</text>
<text x="157.4" y="191.5">PLL_INSEL0</text>
<text x="181.9" y="191.5">3</text>
<text x="233.6" y="191.5">26</text>
<text x="455.8" y="187.7">P2V5_CLK</text>
<text x="157.4" y="196.6">PLL_INSEL1</text>
<text x="181.9" y="196.6">4</text>
<text x="182.8" y="192.4">INSEL0</text>
<text x="182.8" y="197.5">INSEL1</text>
<text x="228" y="192.4">VDDO1</text>
<text x="229.3" y="197.5">OUT1</text>
<text x="233.6" y="196.6">28</text>
<text x="280.6" y="195.3">MGT0REFCLK_P</text>
<text x="228.2" y="202.6">OUT1B</text>
<text x="233.6" y="201.7">27</text>
<text x="273" y="199.5">0.1U</text>
<text x="280.6" y="202.9">MGT0REFCLK_N</text>
<text x="180.9" y="206.7">63</text>
<text x="182.8" y="207.6">IN0</text>
<text x="273" y="207.1">0.1U</text>
<text x="100.3" y="211.8">CLK_RAW_P</text>
<text x="180.9" y="211.8">64</text>
<text x="182.8" y="212.7">IN0B</text>
<text x="228" y="212.7">VDDO2</text>
<text x="233.6" y="211.8">29</text>
<text x="181.9" y="222">1</text>
<text x="229.3" y="217.8">OUT2</text>
<text x="233.6" y="222">30</text>
<text x="233.6" y="216.9">31</text>
<text x="460.9" y="216.5">CAP_0402</text>
<text x="100.3" y="227.1">CLK_RAW_N</text>
<text x="181.9" y="227.1">2</text>
<text x="182.8" y="222.9">IN1</text>
<text x="182.8" y="227.9">IN1B</text>
<text x="228.2" y="222.9">OUT2B</text>
<text x="135.9" y="228.3">0</text>
<text x="228" y="233">VDDO3</text>
<text x="233.6" y="232.1">33</text>
<text x="401.5" y="230.9">1</text>
<text x="402.5" y="231.8">OE</text>
<text x="427.3" y="231.8">VCC</text>
<text x="430.4" y="230.9">6</text>
<text x="100.3" y="234.7">CLK_RAW_S</text>
<text x="180.9" y="237.2">14</text>
<text x="182.8" y="238.1">IN2</text>
<text x="229.3" y="238.1">OUT3</text>
<text x="233.6" y="237.2">35</text>
<text x="401.5" y="235.9">2</text>
<text x="402.5" y="236.8">NC</text>
<text x="426.3" y="236.8">/OUT</text>
<text x="430.4" y="235.9">5</text>
<text x="180.9" y="242.3">15</text>
<text x="182.8" y="243.2">IN2B</text>
<text x="228.2" y="243.2">OUT3B</text>
<text x="233.6" y="242.3">34</text>
<text x="401.5" y="241">3</text>
<text x="402.5" y="241.9">GND</text>
<text x="427" y="241.9">OUT</text>
<text x="430.4" y="241">4</text>
<text x="446.7" y="245.3">33.2</text>
<text x="467.3" y="241">CAL_OSC</text>
<text x="100.3" y="247.4">CLK_FBK_P</text>
<text x="446.7" y="246.2">R26</text>
<text x="180.9" y="252.5">61</text>
<text x="180.9" y="257.5">62</text>
<text x="182.8" y="253.3">IN3_FB_IN</text>
<text x="228" y="253.3">VDDO4</text>
<text x="233.6" y="257.5">38</text>
<text x="233.6" y="252.5">36</text>
<text x="246.3" y="257.5">Refclk_p</text>
<text x="100.3" y="262.6">CLK_FBK_N</text>
<text x="182.8" y="258.4">IN3B_FB_INB</text>
<text x="228.2" y="263.5">OUT4B</text>
<text x="229.3" y="258.4">OUT4</text>
<text x="233.6" y="262.6">37</text>
<text x="246.3" y="262.6">Refclk_n</text>
<text x="181.9" y="267.7">7</text>
<text x="182.8" y="268.6">X1</text>
<text x="100.3" y="272.8">REF_PLL_N</text>
<text x="181.9" y="272.8">8</text>
<text x="182.8" y="273.7">XA</text>
<text x="228" y="273.7">VDDO5</text>
<text x="233.6" y="272.8">40</text>
<text x="181.9" y="277.8">9</text>
<text x="182.8" y="278.7">XB</text>
<text x="229.3" y="278.7">OUT5</text>
<text x="233.6" y="277.8">42</text>
<text x="180.9" y="282.9">10</text>
<text x="182.8" y="283.8">X2</text>
<text x="228.2" y="283.8">OUT5B</text>
<text x="233.6" y="282.9">41</text>
<text x="100.3" y="288">REF_PLL_P</text>
<text x="157.4" y="293.1">PLL_OE</text>
<text x="180.9" y="293.1">11</text>
<text x="182.8" y="294">OEB</text>
<text x="228" y="294">VDDO6</text>
<text x="233.6" y="293.1">43</text>
<text x="157.4" y="298.2">PLL_I2CSEL</text>
<text x="180.9" y="298.2">39</text>
<text x="182.8" y="299">I2C_SEL</text>
<text x="229.3" y="299">OUT6</text>
<text x="233.6" y="298.2">45</text>
<text x="375.8" y="295.6">VCCO2V5</text>
<text x="406.3" y="295.6">P2V5_CLK</text>
<text x="157.4" y="303.2">PLL_SCLK</text>
<text x="180.9" y="303.2">16</text>
<text x="182.8" y="304.1">SCLK</text>
<text x="228.2" y="304.1">OUT6B</text>
<text x="233.6" y="303.2">44</text>
<text x="380.9" y="303.2">FIL1206</text>
<text x="157.4" y="308.3">PLL_SDA</text>
<text x="180.9" y="308.3">18</text>
<text x="182.8" y="309.2">SDA_SDIO</text>
<text x="157.4" y="313.4">PLL_SDO</text>
<text x="180.9" y="313.4">17</text>
<text x="182.8" y="314.3">A1_SDO</text>
<text x="228" y="314.3">VDDO7</text>
<text x="233.6" y="313.4">49</text>
<text x="157.4" y="318.5">PLL_CSB</text>
<text x="157.4" y="323.6">PLL_RST</text>
<text x="180.9" y="318.5">19</text>
<text x="181.9" y="323.6">6</text>
<text x="182.8" y="319.4">A0_CSB</text>
<text x="229.3" y="319.4">OUT7</text>
<text x="233.6" y="323.6">50</text>
<text x="233.6" y="318.5">51</text>
<text x="182.8" y="324.4">RSTB</text>
<text x="228.2" y="324.4">OUT7B</text>
<text x="181.9" y="333.7">5</text>
<text x="182.8" y="334.6">RSVD1</text>
<text x="228" y="334.6">VDDO8</text>
<text x="233.6" y="333.7">52</text>
<text x="180.9" y="338.8">20</text>
<text x="182.8" y="339.7">RSVD2</text>
<text x="229.3" y="339.7">OUT8</text>
<text x="233.6" y="338.8">54</text>
<text x="180.9" y="343.9">21</text>
<text x="182.8" y="344.8">RSVD3</text>
<text x="228.2" y="344.8">OUT8B</text>
<text x="233.6" y="343.9">53</text>
<text x="180.9" y="349">55</text>
<text x="182.8" y="349.8">RSVD4</text>
<text x="157.4" y="359.1">PLL_INTR</text>
<text x="180.9" y="354">56</text>
<text x="180.9" y="359.1">12</text>
<text x="182.8" y="354.9">RSVD5</text>
<text x="182.8" y="360">NTRB</text>
<text x="228" y="354.9">VDDO9</text>
<text x="229.3" y="360">OUT9</text>
<text x="233.6" y="354">57</text>
<text x="233.6" y="359.1">59</text>
<text x="241.2" y="359.1">CLK_FBK_P</text>
<text x="157.4" y="364.2">PLL_LOL</text>
<text x="180.9" y="364.2">47</text>
<text x="182.8" y="365.1">LOLB</text>
<text x="228.2" y="365.1">OUT9B</text>
<text x="233.6" y="364.2">58</text>
<text x="241.2" y="364.2">CLK_FBK_N</text>
<text x="177.8" y="376.9">Si5345A_D_GM</text>
</g>
<g font-size="1.8">
<text x="551.7" y="239.5" transform="rotate(-90 551.7 239.5)">DWG. NO.</text>
<text x="551.7" y="283.2" transform="rotate(-90 551.7 283.2)">SH.</text>
<text x="551.7" y="296.2" transform="rotate(-90 551.7 296.2)">REV</text>
<text x="2.5" y="428.9">H=4ND; V=4LA</text>
</g>
<g font-size="1.2">
<text x="123.2" y="71.5">FB4</text>
<text x="252.7" y="71.5">FB2</text>
<text x="99.6" y="82.6" transform="rotate(-90 99.6 82.6)">C104</text>
<text x="99.8" y="83.7">10U</text>
<text x="153" y="80.1" transform="rotate(-90 153 80.1)">C105</text>
<text x="153.1" y="81.1">10U</text>
<text x="168.2" y="80.1" transform="rotate(-90 168.2 80.1)">C106</text>
<text x="168.4" y="81.1">0.1U</text>
<text x="183.4" y="80.1" transform="rotate(-90 183.4 80.1)">C107</text>
<text x="183.6" y="81.1">0.01U</text>
<text x="229.1" y="82.6" transform="rotate(-90 229.1 82.6)">C115</text>
<text x="229.3" y="83.7">10U</text>
<text x="282.5" y="80.1" transform="rotate(-90 282.5 80.1)">C114</text>
<text x="282.6" y="81.1">10U</text>
<text x="297.7" y="80.1" transform="rotate(-90 297.7 80.1)">C121</text>
<text x="297.9" y="81.1">0.1U</text>
<text x="312.9" y="80.1" transform="rotate(-90 312.9 80.1)">C122</text>
<text x="313.1" y="81.1">0.01U</text>
<text x="457.7" y="115.6" transform="rotate(-90 457.7 115.6)">C109</text>
<text x="457.9" y="116.7">0.1U</text>
<text x="470.4" y="115.6" transform="rotate(-90 470.4 115.6)">C110</text>
<text x="470.6" y="116.7">0.01U</text>
<text x="267.2" y="143.6" transform="rotate(-90 267.2 143.6)">C123</text>
<text x="268.8" y="143.6" transform="rotate(-90 268.8 143.6)">1U</text>
<text x="300.2" y="143.6" transform="rotate(-90 300.2 143.6)">C131</text>
<text x="132.6" y="148.7" transform="rotate(-90 132.6 148.7)">C111</text>
<text x="134.2" y="148.7" transform="rotate(-90 134.2 148.7)">1U</text>
<text x="145.3" y="148.7" transform="rotate(-90 145.3 148.7)">C113</text>
<text x="146.9" y="148.7" transform="rotate(-90 146.9 148.7)">0.1U</text>
<text x="158" y="148.7" transform="rotate(-90 158 148.7)">C126</text>
<text x="159.6" y="148.7" transform="rotate(-90 159.6 148.7)">0.1U</text>
<text x="300.4" y="144.6">10U</text>
<text x="384.5" y="145.2">R70</text>
<text x="384.5" y="146.4">1K</text>
<text x="401.2" y="148.2">OSC2</text>
<text x="459" y="205.8" transform="rotate(-90 459 205.8)">C130</text>
<text x="459.1" y="206.8">0.1U</text>
<text x="471.7" y="205.8" transform="rotate(-90 471.7 205.8)">C129</text>
<text x="471.8" y="206.8">0.01U</text>
<text x="141.3" y="221.3" transform="rotate(-90 141.3 221.3)">R35</text>
<text x="142.8" y="221.3" transform="rotate(-90 142.8 221.3)">100</text>
<text x="134.1" y="227.1">R31</text>
<text x="385.7" y="236.5">1K</text>
<text x="385.7" y="235.3">R71</text>
<text x="402.5" y="238.4">Osc1</text>
<text x="261.8" y="245.4">C120</text>
<text x="264.1" y="245.4">0.1U</text>
<text x="141.3" y="256.8" transform="rotate(-90 141.3 256.8)">R37</text>
<text x="142.8" y="256.8" transform="rotate(-90 142.8 256.8)">100</text>
<text x="141.3" y="282.2" transform="rotate(-90 141.3 282.2)">R33</text>
<text x="142.8" y="282.2" transform="rotate(-90 142.8 282.2)">100</text>
<text x="389.8" y="305.1">FB3</text>
<text x="366.3" y="316.3" transform="rotate(-90 366.3 316.3)">C100</text>
<text x="366.4" y="317.3">10U</text>
<text x="419.6" y="313.7" transform="rotate(-90 419.6 313.7)">C101</text>
<text x="419.8" y="314.7">10U</text>
<text x="434.8" y="313.7" transform="rotate(-90 434.8 313.7)">C102</text>
<text x="435" y="314.7">0.1U</text>
<text x="450.1" y="313.7" transform="rotate(-90 450.1 313.7)">C103</text>
<text x="450.2" y="314.7">0.01U</text>
<text x="261.8" y="347">C112</text>
<text x="264.1" y="347">0.1U</text>
</g>
<g font-size="1">
<text x="396.1" y="163.7">EG-2121CA-50M</text>
<text x="267.9" y="198">CAP_0402</text>
<text x="267.9" y="205.6">CAP_0402</text>
<text x="267.9" y="205.6">CAP</text>
<text x="397.4" y="253.9">OSC</text>
</g>
<g font-size=".6">
<text x="264.2" y="165.3">C1240.1U</text>
<text x="264.2" y="185.6">C1250.1U</text>
<text x="273" y="197.2">C37</text>
<text x="273" y="204.8">C36</text>
<text x="120.6" y="214.3">0.1U</text>
<text x="120.6" y="213.7">C43</text>
<text x="120.6" y="228.9">C42</text>
<text x="120.6" y="229.5">0.1U</text>
<text x="163.8" y="237.2">0.1U</text>
<text x="163.8" y="236.6">C39</text>
<text x="120.6" y="249.2">C44</text>
<text x="120.6" y="249.9">0.1U</text>
<text x="163.8" y="247.3">0.1U</text>
<text x="163.8" y="246.7">C38</text>
<text x="120.6" y="265.1">0.1U</text>
<text x="120.6" y="264.5">C45</text>
<text x="120.6" y="274.6">C41</text>
<text x="120.6" y="275.2">0.1U</text>
<text x="120.6" y="290.5">0.1U</text>
<text x="120.6" y="289.9">C40</text>
</g>
</svg>
